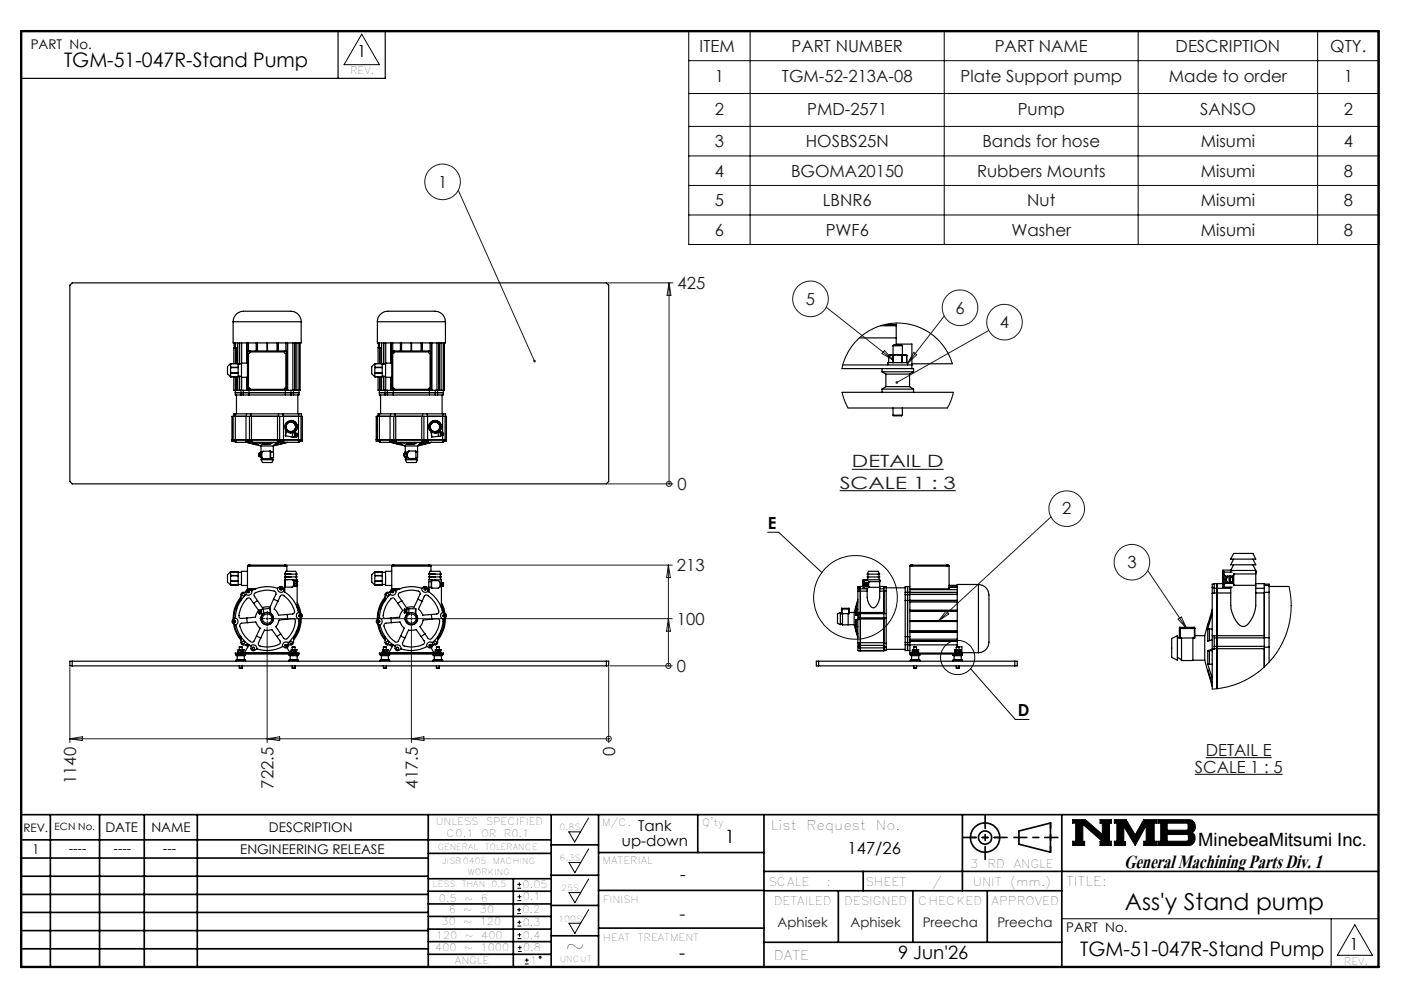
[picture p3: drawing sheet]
<svg xmlns="http://www.w3.org/2000/svg" width="297mm" height="210mm" viewBox="0 0 297 210" stroke-linecap="round" stroke-linejoin="round" font-family="sans-serif">
<g fill="none" stroke="#000" stroke-width=".21">
<path d="M76.5 7.2l3.8 6.5h-7.5zM145.7 6.6h146v45.1h-146zM145.7 19.8h146M145.7 12.8h146M158.7 6.6v45.1M199.7 6.6v45.1M240.8 6.6v45.1M278.7 6.6v45.1M145.7 26.7h146M145.7 33h146M145.7 39.2h146M145.7 45.5h146"/>
<path d="M180.2 99.3h19.4M162.4 112.6h2.3l9.1 8.5M177.6 103.8h24.6M205.3 141.4l9.5 10.7h2.9M120.3 175.9h2.5l-1.2 2.2zM124.5 173l-1.7 2.9M124.5 179.5l-1.7 2.9M226.9 173.3h2.7l3.6 3.2v-2.4h-.5v-.8h2.4v.8h-.4v3.8h.4v.9h-2.4v-.9h.5l-4.1-3.6v3.6h.3v.9h-2.5v-.9h.6v-3.8h-.6zM235.7 173.3h2.5l1.9 3.3 1.8-3.3h2.8v.8h-.5v3.8h.5v.9h-2.8v-.9h.6v-3.3l-2.4 4.2-2.4-4v3.2h.4v.8h-2.4v-.9h.6v-3.8h-.6zM244.9 173.3h6.6a1.47 1.47 0 0 1 1.3 1.2 1.47 1.47 0 0 1-.7 1.6 1.48 1.48 0 0 1 .7 1.6 1.48 1.48 0 0 1-1.4 1.1h-6.5v-.9h.6v-3.8h-.6zM246.9 174.1h4.1l.3 .2v1l-.3 .3h-4.1zM246.9 176.5h4.2l.3 .3v.8l-.4 .3h-4.1z"/>
<path d="M252.8 163.8h18.5M255.1 160.2h13.9M109.4 193.2h.8M109.4 192.4h.8M109.4 187.8h.8M109.4 187h.8M109.5 198.5h.8M109.5 197.7h.8M109.5 195.9h.8M109.5 195h.8M109.5 190.5h.8M109.5 189.6h.8"/>
<path d="M109.8 192v.8M109.9 194.7v.8M109.9 186.6v.8M109.9 189.2v.8M109.9 197.3v.8M110 200v.8M120.4 182.4h2.4l-1.2 2.2zM120.4 188.8h2.4l-1.2 2.1zM120.4 195.3h2.4l-1.2 2.1zM124.5 185.9l-1.7 2.9M124.5 192.4l-1.7 2.9M224.6 194.3h67"/>
<path d="M281.6 194.3v10.2M286.6 195.6l3.7 6.4h-7.4zM109.5 201.2h.8M109.5 200.4h.8M111 203.9h.8M111 203.1h.8M111.4 202.7v.8"/>
<circle cx="181" cy="126.3" r="8.9"/>
<circle cx="202.6" cy="139" r="3.6"/>
<circle cx="114.3" cy="202.5" r=".2"/>
</g>
<g fill="none" stroke="#000" stroke-width=".35">
<path d="M4.5 172.3h287.1M4.5 177.6h112.1M10.7 172.3v32.2M21.1 172.3v32.2M30.5 172.3v32.2M41.7 172.3v32.2M90.6 172.3v32.2M116.6 172.3v32.2M116.6 178.7h10M126.6 172.3v32.2M147.6 172.3v8M161.6 172.3v32.2"/>
<path d="M203.6 172.3v16.1M215.5 175.7l6.7-1.6v6.1l-6.7-1.7zM224.6 172.3v32.2M4.5 185.3h86.1M4.5 181.5h86.1M4.5 189.2h86.1M4.5 193h86.1M4.5 196.8h86.1M90.6 199.1h26M90.6 193.8h26M90.6 188.5h26M90.6 191.2h26"/>
<path d="M90.6 180.5h26M90.6 185.8h26M90.6 196.5h26M108.6 185.8v18.5M116.6 185.1h10M116.6 191.5h10M116.6 197.9h10M126.6 196.3h35M126.6 188.3h35M126.6 180.3h35M161.6 184.3h130M161.6 199.3h63"/>
<path d="M161.6 188.4h63M177.3 188.4v10.9M182.6 184.3v4.1M193.1 188.4v10.9M208.8 188.4v10.9M4.5 200.7h86.1M90.6 201.8h26"/>
<circle cx="208.4" cy="177.1" r="3.1"/>
<circle cx="208.4" cy="177.1" r="1.4"/>
</g>
<path d="M4.5 6.6h287.1" fill="none" stroke="#000" stroke-width=".21" stroke-dasharray="6.3 1.3 1.3 1.3" stroke-dashoffset="1.9"/>
<path d="M71.5 6.6v10M81.5 6.6v10h-77" fill="none" stroke="#000" stroke-width=".25"/>
<path d="M205.3 177.1h6.2M222.2 174v6.2" fill="none" stroke="#000" stroke-width=".35" stroke-dasharray="15.2 1.3 1.3 1.3" stroke-dashoffset="14.1"/>
<path d="M203.8 177.1h9.2M208.4 172.5v9.2M214.5 177.1h9.3" fill="none" stroke="#000" stroke-width=".35" stroke-dasharray="15.2 1.3 1.3 1.3" stroke-dashoffset="12.5"/>
<path d="M4.5 6.6h287.1v197.9h-287.1z" fill="none" stroke="#000" stroke-width=".5"/>
<path d="M226.9 173.3v.8h.6v3.8h-.6v.9h2.5v-.9h-.3v-3.6l4.1 3.6h-.5v.9h2.4v-.9h-.4v-3.8h.4v-.8h-2.4v.8h.5v2.4l-3.6-3.2zM235.7 173.3v.8h.6v3.8h-.6v.9h2.4v-.8h-.4v-3.2l2.4 4 2.4-4.2v3.3h-.6v.9h2.8v-.9h-.5v-3.8h.5v-.8h-2.8l-1.8 3.3-1.9-3.3zM246.9 176.5h4.2l.3 .2v1l-.3 .2h-4.2zM244.9 173.3v.8h.6v3.8h-.6v.9h6.9l.7-.5 .3-.9-.1-.7-.6-.6a1.48 1.48 0 0 0 .7-1.6 1.48 1.48 0 0 0-1.3-1.2zM246.9 174.1h4.1l.3 .2v1.1l-.2 .2h-4.2z" fill-rule="evenodd" fill="#000"/>
<g fill="none" stroke="#191924" stroke-width=".21">
<path d="M96.9 40.2l16.2 36.2M128.6 59.8h13.7M141.5 59.8v42.5M141.5 59.8l.4 2.7h-.8zM174.8 65l14.1 11.1M187.1 74.1l1.8 2-2.3-1.3zM193.3 74.5l.6 .5-1.9 1.9zM199.7 66.8l-7.7 10.1M209.2 69.9l-19.5 11M60.5 119.5h81.7M128.6 102.3h13.7M141.4 119.5v21.3"/>
<path d="M141.4 119.5l.4 2.7h-.8zM141.5 102.3h.1M222.3 109.3l-23.8 22.1M56.3 130.8h.5M56.5 130.6v.5M56.5 132.7v24.3M56.8 130.8h85.4M87 130.6v.5M87 132.4v24.6M141.4 130.8l.4 2.7h-.8zM200.1 129.2l.6 .6-2.2 1.6zM242.8 120.6l8.2 12.3"/>
<path d="M249.2 130.9l.7-.4 1.1 2.4zM14.8 156.2h114M14.8 141.1v15.9M14.8 156.2l2.6-.4v.8zM56.5 156.2l2.7-.4v.8zM87 156.2l2.7-.4v.8zM128.8 156.2h.1M128.8 141.1v15.9M129.1 140.8h13.1M141.4 140.8h.1"/>
<circle cx="93.6" cy="38.5" r="3.8"/>
<circle cx="171.5" cy="63.2" r="3.8"/>
<circle cx="203.1" cy="65.1" r="3.8"/>
<circle cx="212.5" cy="68.1" r="3.8"/>
<circle cx="141.5" cy="102.3" r=".54"/>
<circle cx="225.6" cy="107.6" r="3.8"/>
<circle cx="239.5" cy="118.9" r="3.8"/>
<circle cx="128.8" cy="156.2" r=".55"/>
<circle cx="141.4" cy="140.8" r=".55"/>
</g>
<path d="M56 130.8h-1M56.5 130.3v-1M56.5 131.3v1.1M57 130.8h1.1M86.5 130.8h-.7M87 130.3v-.7M87 131.3v.8M87.5 130.8h.8" fill="none" stroke="#191924" stroke-width=".21" stroke-dasharray="15.2 1.3 1.3 1.3"/>
<path d="M112.9 76.2v.4h.3l-.1-.2 .1 .2a.28 .28 0 0 0 .1-.4 .28 .28 0 0 0-.4 0zM189.5 80.7v.3l.2-.1-.2 .1a.27 .27 0 0 0 .4 .1 .27 .27 0 0 0 0-.4 .27 .27 0 0 0-.4 0z" fill="#191924"/>
<g fill="none" stroke="#000" stroke-width=".25">
<path d="M14.8 60.3l.5-.5h113l.5 .5v41.5l-.5 .5h-113l-.5-.5zM48.8 76.9l-.7 .6v1.5l.7 .7M48.8 79.7h.1M48.8 76.9h.1M48.9 77.7h.1M48.9 77.7l-.1 .5 .1 .6M48.9 79.6v.1M48.9 76.9h.1M48.9 76.9l-.1 .3 .1 .5M48.9 78.8v.1M48.9 78.9l-.1 .3 .1 .4M48.9 77.7h1.5"/>
<path d="M48.9 78.8h1.5M48.9 78.9h1.5M48.9 76.9h1.5M48.9 79.6h1.5M49.3 68a2.57 2.57 0 0 1 3.3-2.2h6.4a8.4 8.4 0 0 1 3.6 .3 2.16 2.16 0 0 1 1.1 1.9M49.3 68v4.5h14.4v-4.5M49.3 68h14.4M49.5 79.7v2.8h.3M49.5 72.5v1M49.7 72.5v1M49.8 73.5h-.3v3.4M49.8 73.5h.3v3.4"/>
<path d="M49.8 73.5v3.4M49.8 79.7v2.8M50.1 79.7v2.8M50.2 72.5v4.4M50.2 79.7v2.8M50.4 77.7h.1M50.4 78.8v.1M50.4 76.9h.1M50.4 79.6l-1.5 .1M50.4 79.6h.7M50.4 77h.7M50.4 76.9v.8"/>
<path d="M50.4 77.7v1.1M50.4 78.9v.7M50.6 72.5v4.5M50.6 79.6v2.9M50.7 72.5v4.5M50.7 79.6v2.9M51.1 72.5v4.3M51.1 79.8v2.7M52.2 72.5v4.3M52.2 79.8v2.7M52.4 74.2v8.3M52.4 76.8h-1.3v3h1.3"/>
<path d="M52.4 74.2h8.3M52.4 74.2v.1M52.4 74.3v.4h.2M52.4 74.3h.5v.1M52.6 72.5v1.7M52.6 74.7v7.3M52.9 74.4l-.1 .2-.2 .1M52.9 74.4h7.3M54.2 72.5v1.7M54.3 72.5v1.7M54.5 72.5v1.7M56.5 72.5v1.7"/>
<path d="M56.6 72.5v1.7M58.6 72.5v1.7M58.7 72.5v1.7M58.8 72.5v1.7M60.2 74.4v.3h.3M60.5 74.7h.1M60.5 72.5v1.7M60.5 74.7v7.3M60.7 74.2l-.5 .1v.1M60.7 74.2v8.3h-.5v-.2M60.8 72.5v10M60.9 72.5v10"/>
<path d="M61.9 72.5v10M62.3 72.5v10M62.4 72.5v10M62.8 72.5v10M63.3 72.5v10M63.5 72.5v10h-1.1M79.4 77.7l-.1 .5 .1 .6M79.4 77.7h.1M79.4 76.9l-.8 .6v1.5l.8 .7M79.4 79.6v.1M79.4 76.9h.1M79.4 76.9l-.1 .3 .1 .5"/>
<path d="M79.4 78.8v.1M79.4 78.9l-.1 .3 .1 .4M79.4 77.7h1.5M79.4 78.8h1.5M79.4 78.9h1.5M79.4 76.9h1.5M79.4 79.6h1.5M79.8 68a2.43 2.43 0 0 1 3.1-2.2h6.6a8.6 8.6 0 0 1 3.6 .3 2.38 2.38 0 0 1 1.1 1.9M79.8 68v4.5h14.4v-4.5M79.8 68h14.4M80 76.9v-3.4h.6v3.4M80 79.7v2.8h.3"/>
<path d="M80 72.5v1M80.2 72.5v1M80.3 72.5v4.4M80.3 79.7v3.8h1.2M80.6 79.7v2.8M80.7 72.5v4.4M80.7 79.7v2.8M80.9 77.7h.1M80.9 78.8v.1M80.9 76.9h.1M80.9 79.6l-1.5 .1M80.9 79.6h.7"/>
<path d="M80.9 77h.7M80.9 76.9v.8M80.9 77.7v1.1M80.9 78.9v.7M81.1 72.5v4.5M81.1 79.6v2.9M81.2 72.5v4.5M81.2 79.6v2.9M81.6 72.5v4.3M81.6 79.8v2.7M82.7 72.5v4.3M82.7 79.8v2.7"/>
<path d="M82.8 72.5v4.3M82.8 79.8v2.7M82.9 74.2v.1M82.9 74.2v8.3M82.9 76.8h-1.3v3h1.3M82.9 74.2h8.3M82.9 74.3h.5v.1M82.9 74.3v.4h.2M83.1 72.5v1.7M83.1 74.7v7.3M83.4 74.4l-.1 .3h-.2M83.4 74.4h7.3"/>
<path d="M84.7 72.5v1.7M84.8 72.5v1.7M84.9 72.5v1.7M87 72.5v1.7M87.1 72.5v1.7M89.1 72.5v1.7M89.3 72.5v1.7M90.7 74.4v.2l.3 .1M91 74.7h.2M91 72.5v1.7M91 74.7v7.3M91.2 74.2l-.5 .1v.1"/>
<path d="M91.2 74.2v8.3h-.5v-.2M91.3 72.5v10M91.4 72.5v10M92.4 72.5v10M92.9 72.5v10M93.3 72.5v10M93.8 72.5v10M94 72.5v10h-1.1M178.1 78h14.8M178.3 77.2h14.6M181.8 71.5h7.8M186.3 68.9h3.3"/>
<path d="M186.6 78.6h6.7M186.6 78v.6M186.6 78.6l.8 .5M187.2 68.6h2.4M187.4 79.1h5M187.4 79.1v2.7M187.8 77.2v-.5h4.2v.5M188 75.2h.1M188 75.2v1.5M188.5 75h1.4M188.5 75l-.5 .2M188.5 75l.4 .2"/>
<path d="M188.9 75.2h.1M188.9 76.7h.1M188.9 73.1h2M188.9 73.1l.2-.2h1.6l.2 .2M188.9 73.1v1.9M188.9 75.2v1.5M189.6 68.3v4.5h3.3v5.2M189.9 75l.9 .2M189.9 75h1.4M189.9 75l-1 .2M190.8 75.2h.1M190.8 75.2v1.5l.1-1.5"/>
<path d="M190.9 73.1v1.9M191.3 75l-.4 .2M191.3 75l.5 .2M191.8 75.2h.1M191.8 76.7h.1M191.8 75.2v1.5M192.4 79.1v2.7M192.9 78h.4v.6M192.9 76.9h8.6M193.3 78.6l-.9 .5M49.1 93h14.9M49.3 88h-.2v5.3h.2"/>
<path d="M49.3 88v5.3M49.3 88h.5M49.3 93.3h.5M49.8 83h13.5M49.8 82.5h.1M49.8 82.5v1h1.2M49.8 87.5h2.3M49.8 88h2.2M49.8 87.5h-.3v.5M49.8 93.3h.1M49.8 87.5v6h2.3M49.8 82.5h.3"/>
<path d="M50 83.5v4M50.1 82.5h.5M50.6 82.5h.1M50.7 82.5h.3M51 82.5h.5M51 83.5h.5M51 82.5v1M51.5 82.5h10.1M51.5 82.5v1M51.5 83.5h1.2M52 88h.8M52 88v5.3h.8"/>
<path d="M52.1 93.5h1.2M52.1 93.3v.2M52.1 87.5h1M52.1 87.5v.5M52.2 82.5h.1M52.6 82h-.2v.5M52.6 82l.2 .1 .1 .2M52.7 83.5h7.7M52.7 82.5v1M52.8 88h.4M52.8 88v5.3M52.8 93.3h.4"/>
<path d="M52.9 82.3v.2h-.5M52.9 82.3h7.3M53.1 87.5h5.8M53.1 87.5v.5M53.2 88h5.5M53.2 93.3l.1 .2M53.2 88v5.3M53.3 93.5h5.4M53.7 93.5l1 .5h-.7M54 93.8h.3M54 94l-1.8-.5 3 .8M54 93.7v.3"/>
<path d="M54.5 93.5l1 .5M54.8 96.4v.1M54.8 96v.2M54.8 96v.4M54.8 96.2h.4M54.8 96.2v.2M54.8 96.5h.1M54.8 95.8v.2M54.8 96.5h.4M54.8 95.8h.4M55.2 96.5v.3h.3M55.2 97.2h2.6l-.3 .6h-2z"/>
<path d="M55.2 94.3h2.6M55.2 94.3v1.3M55.2 95.8v.7M55.2 96.5l.2 .2M55.3 96.8l.2 .4M55.4 96.7l.3 .3h1.6M55.4 95.7v1M55.5 95.6h-.3v.2M55.5 93.8h1.6M55.5 94h1.6M55.5 93.5v.5M57.1 95.4v.1"/>
<path d="M57.1 93.5v.5M57.1 95.5v1.5M57.1 95.5h.2M57.3 95.5l-1.6-.1-.5 .4M57.3 97h-.1M57.3 95.6h.6v1.2h-.6M57.3 95.5v1.5M57.7 96.8l-.2 .4M57.8 94.3v1.3M57.9 93.5l-.8 .5M58.3 93.8h.6M58.7 93.5h1.3"/>
<path d="M58.7 88h.5M58.7 88v5.5M58.7 93.3h.5M58.8 93.5l-.8 .5h.9M58.9 87.5h1M58.9 87.5v.5M58.9 93.5v.5M59.2 88h.8M59.2 93.3h.8M59.2 88v5.3M59.9 87.5h3.3M59.9 87.5v.5"/>
<path d="M60 88h3.1M60 93.3v.2M60 88v5.3M60 93.5h3.1M60.4 82.5v1M60.4 83.5h1.2M60.4 92.2l1.4 .2M60.5 82h.1M60.5 82l-.3 .1v.2M60.5 91.2l-.1 1M60.5 91.2h.1M60.7 93.5l-1.8 .5"/>
<path d="M60.8 82.5h.1M60.8 93.5l-3 .8M61.5 88.9a1.35 1.35 0 0 1 1.3 1 1.35 1.35 0 0 1-.6 1.6v-.1M61.5 88.9a1.33 1.33 0 0 1 1.3 1.1 1.33 1.33 0 0 1-.8 1.5M61.6 82.5h.5M61.6 83.5h.5M61.6 82.5v1M61.9 91.5l-.1 .9M62.1 82.5h.2M62.1 82.5v1M62.2 91.4h.1M62.2 91.4l.2 .2"/>
<path d="M62.3 92.3l-.5 .1M62.3 92.3l.4 .2M62.3 92.2v.1M62.3 92.2h.4M62.3 82.5h.1M62.3 91.8v.4M62.3 91.8l.5 .1M62.4 91.6l-.1 .2M62.4 91.6h.4M62.7 92.2l.1 .1M62.8 92.3l-.1 .2M62.8 91.9v.1"/>
<path d="M62.8 92h.1M62.8 92.1h.1M62.8 92.1v.2M62.8 92.1l-.1 .1M62.8 92h-.1l.1 .1M62.8 91.6v.1M62.8 91.7v.3M62.8 91.7v.2M63 83.5v4M63.1 88h.6M63.1 88v5.5M63.1 93.3h.6"/>
<path d="M63.2 87.5h.5v.5M63.2 87.5v.5M63.3 82.5h.1M63.3 82.5v1h-1.2M63.3 93.3l-.2 .2M63.7 88h.3v5.3h-.3M63.7 88v5.3M79.6 93h14.8M79.8 88h-.2v5.3h.2M79.8 88v5.3M79.8 88h.5M79.8 93.3h.5"/>
<path d="M80.3 83h13.5M80.3 82.5h.1M80.3 87.5h2.3M80.3 88h2.2M80.3 87.5h-.3v.5M80.3 93.3h.1M80.3 87.5v6h2.3M80.3 82.5h.3M80.5 83.5v4M80.6 82.5h.5M81.1 82.5h.1M81.2 82.5h.3"/>
<path d="M81.5 82.5h.5M81.5 83.5h.5M81.5 82.5v1M82 82.5v1M82 82.5h10.1M82 83.5h1.2M82.5 88h.8M82.5 88v5.3h.8M82.6 93.5h1.1M82.6 93.3v.2M82.6 87.5h1M82.6 87.5v.5"/>
<path d="M82.8 82.5h.1M83.1 82l.2 .1 .1 .2M83.1 82h-.2v.5M83.2 83.5h7.6M83.2 82.5v1M83.3 88h.4M83.3 88v5.3M83.3 93.3h.4M83.4 82.3v.2h-.5M83.4 82.3h7.3M83.6 87.5h5.8M83.6 87.5v.5"/>
<path d="M83.7 88h5.5M83.7 93.3v.2M83.7 88v5.3M83.7 93.5h5.5M84.2 93.5l1 .5h-.7M84.5 93.8h.3M84.5 94l-1.8-.5 3 .8M84.5 93.7v.3M85 93.5l1 .5M85.5 96l.1 .2M85.5 96v.4M85.5 96.4l.1 .1"/>
<path d="M85.5 96.4v.1zM85.5 95.8v.2M85.5 95.8h.1M85.5 96.5h.5M85.5 95.8v.7M85.6 96.2h.4M85.6 95.8h.4M85.6 95.8l-.1 .2M85.6 96.2l-.1 .2M85.7 96.5v.3h.6M85.7 97.2h2.6l-.3 .6h-2zM85.7 94.3h2.6"/>
<path d="M85.7 94.3v1.3M85.8 96.8l.2 .4M86 93.8h1.6M86 94h1.6M86 93.5v.5M86 95.8h.1M86 96.5h.1M86 95.8v.7M86.2 95.7l-.2 .1M86.2 95.7v1l.3 .3M86.3 95.6h-.6v.2M86.3 95.6l-.1 .1"/>
<path d="M86.3 95.5v.1M86.5 95.4h1.5v1.5l-1.5 .1-.5-.5M86.5 95.4l-.3 .3M87.6 93.5v.5M88 95.6h.3M88.2 96.8l-.2 .4M88.3 94.3v2.5h-.3M88.4 93.5l-.8 .5M88.8 93.8h.6M89.2 93.5h1.3M89.2 88v5.5M89.2 88h.5"/>
<path d="M89.2 93.3h.5M89.3 93.5l-.8 .5h.9M89.4 87.5h1M89.4 87.5v.5M89.4 93.5v.5M89.7 88h.8M89.7 93.3h.8M89.7 88v5.3M90.4 87.5h3.3M90.4 87.5v.5M90.5 88h3.1M90.5 93.3v.2"/>
<path d="M90.5 88v5.3M90.5 93.5h3.1M90.8 82.5v1M90.8 83.5h1.3M91 82h.2M91 82l-.3 .1v.2M91.2 93.5l-1.8 .5M91.3 91.4v1M91.3 82.5h.1M91.3 91.4h.1M91.3 93.5l-3 .8M91.8 89a1.32 1.32 0 0 0-1.1 1 1.32 1.32 0 0 0 .6 1.4"/>
<path d="M91.9 88.9l.4 .1M92 88.9a1.32 1.32 0 0 1 1.3 1.3 1.32 1.32 0 0 1-1.3 1.4M92 88.9a1.32 1.32 0 0 0-1.3 1.3 1.32 1.32 0 0 0 1.3 1.4M92 88.9a1.32 1.32 0 0 1 1.4 1.3 1.32 1.32 0 0 1-1.4 1.4M92.1 82.5h.5M92.1 83.5h.5M92.1 82.5v1M92.6 82.5h.3M92.6 82.5v1M92.7 91.4v.9M92.7 92.3l-1.4 .1M92.9 82.5h.1"/>
<path d="M92.9 91.3l.2 .1M93.1 91.4v.1M93.1 91.5l.1 .5M93.2 92v.1M93.2 92.1l-.1 .2h-.4M93.5 83.5v4M93.6 91.5v.2M93.6 91.3v.1M93.6 91.5h-.5M93.6 91.3l-.5 .1M93.6 91.9l.1 .1M93.6 91.4v.3"/>
<path d="M93.6 91.7h.1M93.6 91.4h.1M93.6 91.7l-.1 .1 .2-.1M93.6 91.9l-.4 .1M93.6 91.4v.1M93.6 88h.6M93.6 88v3.7M93.6 92.1v1.4M93.6 93.3h.6M93.7 91.7l-.1 .2M93.7 91.7v.3M93.7 91.7h.1"/>
<path d="M93.7 92v.1M93.7 92l-.5 .1M93.7 87.5h.5v.5M93.7 87.5v.5M93.8 82.5h.1M93.8 82.5v1h-1.2M93.8 93.3v.2h-.2M94.2 88h.2v5.3h-.2M94.2 88v5.3M178.1 83h23.6M179.4 86.3h21M186.6 82.3h6.7"/>
<path d="M186.6 82.3v.7M187.4 81.8h5M187.4 81.8l-.8 .5M188.9 87.8h2M188.9 87.8l.2 .1h1.6l.2-.1M188.9 86.3v1.5M190.9 86.3v1.5M192.4 81.8l.9 .5M193.3 82.3v.7M52.4 119.7v4.8h1.7M52.4 119.7h8.3M52.4 119.6v.1"/>
<path d="M52.7 119.5h.2M52.7 119.5l-.3 .1M52.7 119.5v.1M52.9 119.5l-.5 .1M52.9 119.5h7.3M60.2 119.5l.4 .1M60.2 119.5h.2M60.4 119.5l.2 .1M60.4 119.5v.1M60.6 119.6l.1 .1M60.7 119.7v1.1M82.9 119.7v4.8h1.7"/>
<path d="M82.9 119.7h8.3M82.9 119.6v.1M83.2 119.5h.2M83.2 119.5l-.3 .1M83.2 119.5v.1M83.4 119.5l-.5 .1M83.4 119.5h7.3M90.7 119.5l.5 .1M90.7 119.5h.2M90.9 119.5l.3 .1M90.9 119.5v.1M91.2 119.6v.1"/>
<path d="M91.2 119.7v1.1M192.5 119.7h8.3M192.5 119.7v4.8M192.5 119.6v.1M192.8 119.5h.2M192.8 119.5l-.3 .1M192.8 119.5v.1M193 119.5l-.5 .1M193 119.5h7.3M200.3 119.5l.5 .1M200.3 119.5h.2M200.5 119.5l.3 .1"/>
<path d="M200.5 119.5v.1M200.8 119.6v.1M200.8 119.7v4.8h-8.3M260.9 118.2l-.5 1.2h5.2l-.6-1.2M260.9 117h4.1l.6 1.2h-5.2zM260.9 119.4l-.5 1.2M265 119.4l.6 1.2M14.8 139.8h114v1h-114zM15.3 139.8v1M48.8 120.9l-.7 .7v1.5l.7 .6M48.8 123.7h.1M48.8 120.9h.1"/>
<path d="M48.9 121.7v.1M48.9 121.8l-.1 .5 .1 .6M48.9 122.9h.1M48.9 122.9l-.1 .4 .1 .4M48.9 123.7h.1M48.9 120.9v.1M48.9 121l-.1 .3 .1 .4M48.9 122.9h1.5M48.9 121.8h1.5M48.9 121.7h1.5M48.9 120.9h1.5M48.9 123.7h1.5"/>
<path d="M49.3 131a.52 .52 0 0 0 .1 .9M49.4 131.4v.1M49.4 131.9a7.5 7.5 0 0 0 1.6 3.5M49.4 131.9l.5 .2M49.5 131.2v.5M49.6 132l.1 .8 .6 1.4 .3 .5 .3-.2M49.8 131.3v.2M49.8 130.7a.76 .76 0 0 1 .6 .7 .76 .76 0 0 1-.5 .7M49.8 130.7l-.5 .3M49.8 138.1h13.5v.2h-13.5zM49.9 132.1a6.8 6.8 0 0 0 3.1 4.5M49.9 139.6h2"/>
<path d="M49.9 138.5h2M49.9 138.5l.3 .2M49.9 138.3v.2M49.9 139.6v.2M50.1 128.8l-.3-.1-.3 2.2M50.2 139.5h1.5M50.2 138.7h1.5M50.2 139.5l-.3 .1M50.2 138.7v.8M50.3 138.1v-.2h1.2v.2M50.4 121.7v.1M50.4 122.9h.1"/>
<path d="M50.4 120.9v.1M50.4 123.7h.1M50.4 121v.7M50.4 121.8v1.1M50.4 122.9v.8M50.4 123.6h.7M50.4 121h.7M50.4 137.4h.1M50.4 137.4h.3M50.4 137.9h.1M50.4 137.4v.5M50.6 136.9h.6"/>
<path d="M50.6 127l-.8 1.7M50.6 136.9v.5M50.6 127l.2 .2M50.7 137.4h.5M50.7 137.4l-.3 .1M50.7 134.6l.3 .5M50.7 137.4l.2 .1M50.7 127h-.1M50.7 127l.2 .1M50.9 137.5h.1M50.9 137.9h.1M50.9 137.5v.4"/>
<path d="M51 134.6v1.6l.4 .2h1.3l-1 1.7M51 126.6l-.3 .4M51 126.3a7.2 7.2 0 0 0-1.7 4.7M51.2 137.4l-.3 .1M51.2 137.4h.2M51.2 137.4l.2 .1M51.2 136.9v.5M51.4 137.5h.1M51.4 137.9h.1M51.4 137.5v.4M51.4 137.4h.1M51.4 137.4v.1"/>
<path d="M51.7 139.5l.2 .1M51.7 138.7v.8M51.9 136.4l.6 .4M51.9 138.5l-.2 .2M51.9 138.3v.2M51.9 139.6v.2M52 125.3h-.6l-.4 .2v1.5M52 125.2l-.1 .1M52 125.2l.1 .5M52.1 125.7a6.8 6.8 0 0 0-2.3 5M52.2 130.7l.1 1M52.2 136.4l.4 .2"/>
<path d="M52.3 131.7l1.8-.2 .4 .7 .5 .6-.7 1.7M52.3 131.7l-1.2 .1-.3 .3a4.8 4.8 0 0 0 2.6 3.7l.3-.2 .6-1.1M52.4 120.8h-1.3v3h1.3M52.5 124.9l-.2 .1M52.7 124.9l-.4 .3M52.7 125.2l-.4 .1M53 136.6a.77 .77 0 0 1 .9-.2 .77 .77 0 0 1 .4 .8M53 136.6l.1 .5a.49 .49 0 0 0 .2 .5 .49 .49 0 0 0 .6-.1l.4-.3M53 124.5l-.2 .2M53.3 124.9a.77 .77 0 0 1-.3 .8 .77 .77 0 0 1-.9 0M53.3 124.9l-.5-.2a.48 .48 0 0 0-.5 0 .48 .48 0 0 0-.3 .5M53.5 124.5l-.5 .3"/>
<path d="M53.6 136.9l.2 .1M53.7 127.6l1 1.5-.4 .7-.3 .7-1.8 .2M53.7 127.6l-.7-1a.51 .51 0 0 0-.8 0 5 5 0 0 0-1.5 4l.2 .2 1.3-.1M54.3 134.5l.9 .4M54.5 127l-.8 .6M54.8 129.1v.1M54.8 129.1v.3M54.8 129.1h.1M54.8 129.5l.1 .2M54.8 129.5l.1 .1M54.8 129.5h.1M54.8 129.4h.1"/>
<path d="M54.8 129.2v.2M54.8 129.4h.2l-.2 .1M54.9 129.7v.1M54.9 129.6v.1M55.2 129l-.4 .1M55.2 129l.1 .2M55.3 129.2v.4M55.3 129.2h-.5M55.3 129.6l.1 .1M55.3 129.6h-.4M55.4 129.7l-.5 .1M55.4 129.7l.3 .1"/>
<path d="M55.6 129.8h.1M55.7 128.8l.1 .9M57.1 128.6l.1 1M57.1 128.6l-1.7 .3-.2 .1M57.1 129.6a1.33 1.33 0 0 1 .5 2 1.33 1.33 0 0 1-1.9 .2 1.33 1.33 0 0 1-.1-2M57.2 129.6l-.1 .1M57.9 126.7l-.8 1.7-.8-.1-.8 .2-1-1.5M57.9 126.7l.9 .5M57.9 126.7l.5-1-.1-.5a4.9 4.9 0 0 0-4.5 .4v.4l.7 1M58.6 134.6l-1.1-1.5-.8 .2-.7-.1-.8 1.7M58.6 134.6l.6 .9a.51 .51 0 0 1-.3 .8 4.6 4.6 0 0 1-4.2 .1l-.1-.3 .6-1.2M58.7 124.4a6.7 6.7 0 0 0-5.4 .5"/>
<path d="M58.7 124.4a.77 .77 0 0 0 .4 .8 .77 .77 0 0 0 .9-.1M58.7 124.4l.5-.3a.52 .52 0 0 1 .8 .4M59.2 124.5h.5M59.3 124.7l.2 .1M59.4 134l-.8 .6M59.4 125.9l.2-.1a4.9 4.9 0 0 1 2.7 3.7l-.4 .3-3 .3-.4-.9-.5-.4zM59.6 124.5l.1 .1M59.8 136.7a6.9 6.9 0 0 1-5.5 .5M60 124.7l.2 .2M60 124.5v.6M60 124.5h.2M60 125.1a6.6 6.6 0 0 1 3.1 4.4"/>
<path d="M60 124.5l.2 .2M60.2 122.8h.2M60.2 124h.2M60.2 121.3l.3-.5h2l.3 .6h-1.3M60.2 121.3l1.3 .1M60.2 121.9l1.3 .1M60.2 122.5l.7 .1M60.2 122.5v2.7M60.4 136.4h.3M60.4 136.4h-.1M60.4 136.4l.2 .4 .1-.1M60.5 121.4l-.3 .5"/>
<path d="M60.5 122l-.3 .5M60.7 130l.1 .9M60.7 137l.6 1.1M60.7 136.4l-.2 .2M60.8 130.9l-1.8 .2-.3 1-.4 .4 1.1 1.5M60.8 130.9l1.1-.1a.48 .48 0 0 1 .6 .7 5.4 5.4 0 0 1-2 3.7l-.4-.1-.7-1.1M61 135.9a.76 .76 0 0 0-.9 0 .76 .76 0 0 0-.3 .8M61 135.9v.6a.51 .51 0 0 1-.7 .5l-.5-.3M61.1 136.4h-.1M61.1 138.5h2M61.1 139.6h2M61.1 138.3v.2"/>
<path d="M61.1 139.6v.2M61.1 138.5l.3 .2M61.4 139.5h1.5M61.4 138.7h1.5M61.4 139.5l-.3 .1M61.4 138.7v.8M61.5 138.1v-.2h1.3v.2M61.6 137.4h.1M61.6 137.4h.3M61.6 137.9h.1M61.6 137.4v.5M61.8 136.9h.6"/>
<path d="M61.8 136.9v.5M61.8 122.6l.3 .3M61.9 137.4h.5M61.9 137.4l-.3 .1M61.9 137.4l.2 .1M61.9 122.6h-1.5v1.6h1.5M62 122.6h.9v5.9M62.1 137.5h.1M62.1 137.5v.4v-.4M62.1 134.6l-.1 1.6-.3 .2h-.7M62.1 122.9v1M62.1 122.9l.2 .1"/>
<path d="M62.1 123.9l-.3 .3M62.2 124h.1M62.2 122.8h.1M62.2 122.8h.7M62.2 124h.7M62.2 122.8l.2 .2M62.3 123v.7M62.3 123.7l-.2 .2M62.3 123.7h.4M62.3 123h.5M62.3 123.5v.2M62.3 123.4h.4"/>
<path d="M62.3 123v.3M62.4 137.4l-.3 .1M62.4 137.4h.2M62.4 137.4l.2 .1M62.4 123.7l-.2 .3M62.4 136.9v.5M62.5 121.4l.3 .6h-1.3M62.5 122l.3 .6M62.6 137.4h.1M62.6 137.4v.1M62.6 137.9h.1M62.6 137.5v.4"/>
<path d="M62.7 123.4l.1 .2M62.7 133.6l.2 .1M62.7 123l.1 .2M62.7 123.7h.1M62.7 133.5l.2 .1M62.8 123.2v.4M62.8 123.6v.1M62.8 123.6l-.1 .1M62.8 123.2l-.1 .2M62.8 123h.1M62.8 123v.2M62.8 123.7h.1"/>
<path d="M62.8 123v.6M62.8 123v.7M62.9 127.9l.4 1.1M62.9 127.5l.7 2.2M62.9 139.5l.2 .1M62.9 138.7v.8M62.9 133.7l-.8 1.4M62.9 133.6v.1M63.1 138.3v.2M63.1 139.6v.2M63.1 138.5l-.2 .2M63.1 129.5a.75 .75 0 0 0-.4 .8 .75 .75 0 0 0 .6 .6"/>
<path d="M63.1 129.5l.6 .3a.5 .5 0 0 1 0 .9l-.4 .2M63.2 130.1l.1 .3M63.3 130.9a6.8 6.8 0 0 1-2.3 5M63.3 131.4h.2M63.3 131.3l.2 .1M63.3 129v.1M63.3 129l-.3 .1M63.3 129.1l.1 .5M63.3 129.1l-.2 .1M63.5 130v.4M63.5 131.4h.1M63.5 131.4l-.6 2.2"/>
<path d="M63.5 130.8v.6M63.7 130.1v.2M63.7 130.6a7.2 7.2 0 0 1-1.6 4.8M79.4 121.7v.1M79.4 121.8l-.1 .5 .1 .6M79.4 120.9l-.8 .7v1.5l.8 .6M79.4 122.9h.1M79.4 122.9l-.1 .4 .1 .4M79.4 123.7h.1M79.4 120.9v.1M79.4 121l-.1 .3 .1 .4M79.4 122.9h1.5"/>
<path d="M79.4 121.8h1.5M79.4 121.7h1.5M79.4 120.9h1.5M79.4 123.7h1.5M79.8 131a.53 .53 0 0 0 .1 .9l.5 .2M79.8 131.4l.1 .1M79.9 131.9a7 7 0 0 0 1.6 3.5M80 131.2v.5M80.1 132l.5 1.8 .5 .9 .3-.2M80.3 130.7a.77 .77 0 0 1 .5 .7 .77 .77 0 0 1-.4 .7M80.3 130.7l-.5 .3M80.3 138.1h13.5v.2h-13.5z"/>
<path d="M80.3 131.3v.2M80.4 132.1a6.8 6.8 0 0 0 3.1 4.5M80.4 138.5h2M80.4 139.6h2M80.4 138.3v.2M80.4 139.6v.2M80.4 138.5l.3 .2M80.6 128.8l-.3-.1-.1 .5-.2 1.7M80.7 138.7h1.5M80.7 139.5h1.5M80.7 138.7v.8M80.7 139.5l-.3 .1"/>
<path d="M80.8 138.1v-.2h1.3v.2M80.9 121.7v.1M80.9 122.9h.1M80.9 120.9v.1M80.9 123.7h.1M80.9 121v.7M80.9 121.8v1.1M80.9 122.9v.8M80.9 123.6h.7M80.9 121h.7M80.9 137.4h.1M80.9 137.4h.3"/>
<path d="M80.9 137.9h.1M80.9 137.4v.5M81.1 136.9h.6M81.1 136.9v.5M81.1 127l-.7 1.7M81.1 127l.3 .2M81.2 137.4h.5M81.2 137.4l-.3 .1M81.2 127h-.1M81.2 134.6l.3 .5M81.2 137.4l.2 .1M81.2 127l.2 .1"/>
<path d="M81.4 137.5v.4v-.4M81.4 137.5h.1M81.5 134.6v1.3l.1 .3 .3 .2h1.3l-1 1.7M81.5 126.6l-.3 .4M81.5 126.3a7 7 0 0 0-1.7 4.7M81.7 137.4l-.3 .1M81.7 137.4h.2M81.7 137.4l.2 .1M81.7 136.9v.5M81.9 137.4h.1M81.9 137.4v.1M81.9 137.9h.1"/>
<path d="M81.9 137.5v.4M82.2 139.5l.2 .1M82.2 138.7v.8M82.4 138.3v.2M82.4 139.6v.2M82.4 138.5l-.2 .2M82.4 136.4l.6 .4M82.5 125.2l-.1 .1M82.5 125.2l.1 .5M82.5 125.3l-.9 .1-.1 .4v1.2M82.6 125.7a6.7 6.7 0 0 0-2.3 5M82.7 130.7l.1 1"/>
<path d="M82.8 136.4l.2 .2M82.8 131.7l1.8-.2 .5 .9 .4 .4-.7 1.7M82.8 131.7l-1.2 .1a.49 .49 0 0 0-.4 .6 4.8 4.8 0 0 0 2.7 3.4l.4-.3 .5-1M82.9 120.8h-1.3v3h1.3M82.9 124.9l-.1 .1M83.2 124.9l-.4 .3M83.3 125.2l-.5 .1M83.5 136.6a.77 .77 0 0 1 .9-.1 .77 .77 0 0 1 .4 .7M83.5 136.6h.1M83.5 124.5l-.2 .2M83.6 136.6v.5a.5 .5 0 0 0 .7 .4l.5-.3M83.7 124.9a.74 .74 0 0 1-.2 .8 .74 .74 0 0 1-.9 0"/>
<path d="M83.7 124.9l-.4-.2a.51 .51 0 0 0-.8 .5M84 124.5l-.5 .3M84 136.9l.3 .1M84.2 127.6l1 1.5-.5 .7-.2 .7-1.8 .2M84.2 127.6l-.7-1a.51 .51 0 0 0-.8 0 5 5 0 0 0-1.6 4l.4 .2 1.2-.1M84.8 134.5l.9 .4M85 127l-.8 .6M85.5 129.2l.1 .2M85.5 129.5l.1 .1M85.5 128.9l.1 .1M85.5 128.9v.2M85.5 129.1h.1"/>
<path d="M85.5 129.2v.3M85.5 129.2h.1M85.5 128.9h.1M85.5 129.1h.2l-.2 .1M85.5 128.9l.5-.1v.8h-.4M85.6 129.4h.4M85.6 129l-.1 .1M85.6 129h.4M85.6 129.4l-.1 .1M86 129.6l.3 .1M86.3 129.7h.1M86.3 129.7a1.33 1.33 0 0 0-.3 2 1.33 1.33 0 0 0 2 0 1.33 1.33 0 0 0-.2-2l.1 .1"/>
<path d="M86.5 128.7v.9M86.5 128.7l1.4 .1M86.5 128.7l-.5 .2M87.9 128.8v1M88.4 126.7l-.8 1.7-.8-.1-.8 .2-1-1.5M88.4 126.7l.9 .5M88.4 126.7l.5-1.1-.1-.4a4.9 4.9 0 0 0-4.5 .4v.5l.7 .9M89.1 134.6l-1.1-1.5-.8 .2-.8-.1-.7 1.7M89.1 134.6l.6 .9a.48 .48 0 0 1-.3 .8 4.6 4.6 0 0 1-4.2 .1l-.1-.3 .6-1.2M89.2 124.4a6.7 6.7 0 0 0-5.5 .5M89.2 124.4a.77 .77 0 0 0 .4 .8 .77 .77 0 0 0 .9-.1M89.2 124.4l.5-.3a.49 .49 0 0 1 .5 0 .49 .49 0 0 1 .3 .4"/>
<path d="M89.3 127.2l-.8 1.6 .6 .6 .3 .7 1.8-.1M89.3 127.2l.4-1.1a.51 .51 0 0 1 .9-.1 5.3 5.3 0 0 1 2.2 3.5l-.4 .3-1.2 .2M89.7 124.5h.5M89.7 124.7l.3 .1M89.9 134l-.8 .6M90.1 124.5l.1 .1M90.3 136.7a6.9 6.9 0 0 1-5.5 .5M90.5 124.7l.2 .2M90.5 124.5v.6M90.5 124.5h.2M90.5 124.5l.2 .2M90.5 125.1a6.7 6.7 0 0 1 3.1 4.4"/>
<path d="M90.7 121.3l.3-.5h2l.3 .6h-1.3M90.7 121.3l1.3 .1M90.7 121.9l1.3 .1M90.7 122.5l2.7 .1v.7M90.7 122.5v.5M90.7 124.2v1M90.8 136.4h.4l-.2 .2M90.8 136.4h.1M90.8 136.4l.3 .4 .1-.1M91 121.4l-.3 .5M91 122l-.3 .5M91.2 137l.6 1.1"/>
<path d="M91.2 122.9l1.5-.1 .5 .5M91.2 123h-.5v1.2h.5M91.2 130l.1 .9M91.2 124.3h.1M91.2 122.9h.1M91.2 122.9v1.4M91.3 124.3v.1M91.3 122.9v1.4M91.3 122.8v.1M91.3 130.9l-1.8 .2-.2 .8-.5 .6 1.1 1.5M91.3 130.9l1.2-.1a.51 .51 0 0 1 .5 .7 5.2 5.2 0 0 1-2 3.7l-.4-.2-.7-1M91.5 135.9a.76 .76 0 0 0-.9 0 .76 .76 0 0 0-.3 .8"/>
<path d="M91.5 135.9v.6a.53 .53 0 0 1-.7 .5l-.5-.3M91.6 139.6h2M91.6 138.5h2M91.6 138.3v.2M91.6 139.6v.2M91.6 138.5l.3 .2M91.6 136.4h-.1M91.9 138.7h1.5M91.9 139.5h1.5M91.9 139.5l-.3 .1M91.9 138.7v.8M92 138.1v-.2h1.2v.2"/>
<path d="M92.1 137.4h.1M92.1 137.4h.3M92.1 137.9h.1M92.1 137.4v.5M92.3 136.9h.6M92.3 136.9v.5M92.4 137.4h.5M92.4 137.4l-.3 .1M92.4 137.4l.2 .1M92.6 134.6l-.1 1.6-.3 .2h-.7M92.6 137.5h.1M92.6 137.9h.1"/>
<path d="M92.6 137.5v.4M92.9 137.4l-.3 .1M92.9 137.4h.2M92.9 137.4l.2 .1M92.9 136.9v.5M93 121.4l.3 .6h-1.3M93 122l.3 .6M93.1 124.1l-.4 .3-1.5-.1M93.1 123.1v1M93.1 137.5h.1M93.1 137.9h.1M93.1 137.5v.4"/>
<path d="M93.1 137.4h.1M93.1 137.4v.1M93.2 133.6l.2 .1M93.2 123.3h.4l.1 .1M93.2 123.3v.7M93.2 123.6h.5M93.2 124l-.1 .1M93.2 133.5l.3 .1M93.4 127.9l.4 1.1M93.4 127.5l.5 1.2 .2 1M93.4 139.5l.2 .1M93.4 124v4.5"/>
<path d="M93.4 138.7v.8M93.4 133.7l-.8 1.4M93.5 133.6l-.1 .1M93.6 129.5a.76 .76 0 0 0-.4 .8 .76 .76 0 0 0 .6 .6M93.6 129.5l.6 .3a.5 .5 0 0 1 0 .9l-.4 .2M93.6 138.3v.2M93.6 139.6v.2M93.6 138.5l-.2 .2M93.7 123.3h.1M93.7 124h.1M93.7 123.6v.2M93.7 123.4v.4"/>
<path d="M93.7 123.3v.1M93.7 123.8v.2M93.7 123.4v.2M93.7 123.8l-.1 .2h-.4M93.7 130.1l.1 .3M93.7 131.3l.3 .1M93.7 131.4h.3M93.8 130.9a6.8 6.8 0 0 1-2.3 5M93.8 129v.1M93.8 129.1l.1 .5M93.8 129l-.2 .1M93.8 129.1l-.2 .1"/>
<path d="M94 131.4l-.5 2.2M94 130v.4M94 131.4h.1M94 130.8v.6M94.2 130.1v.2M94.2 130.6a7 7 0 0 1-1.6 4.8M128.3 139.8v1M172.7 139.8h42.5v1h-42.5zM173.2 139.8v1M177.2 129.8l.6-.3v2.6l-.6-.3zM177.8 131.8l.4 .2M178 129.6h.1"/>
<path d="M178 129.7h.1M178 128.6v1.1M178 128.8h.1M178 128.7h1.6v1.1M178 129.8h.1M178 129.7l-.2 .1M178 128.6h1.6M178 128.6v1.2M178.1 128.8h1.5M178.1 129.8h1.5M178.2 129.7v2.4M179.4 129.7v2.4l-1.2-.1"/>
<path d="M179.4 132.1h1.3M179.6 128.6v1.2M179.6 128.6v.1M179.6 129.5h1.1M180.7 129.5v2.6M180.7 132.1l.3 1.2M181 128.3h.1M181 133.3v-.2l.5 1.5M181 128.8v1.3l.5-.1M181 131.1v1.4M181 128.3l-.3 1.2M181 133.3h.1"/>
<path d="M181 131.1h.5M181 132.5l.5 1.5M181 133.3l.5 1.6M181 132.5h.5M181 128.8h.5M181.2 128.8v1.3M181.2 131.1v1.4M181.5 136.7v.9h6v-.8M181.5 130.9v5M181.5 129.5v1.4M181.5 125.1v4.4M181.5 135.9v.8"/>
<path d="M181.5 126.7l-.5 1.6M181.5 124.4v.7M181.5 129.5h5.5M181.5 135.9h5.5M181.5 130.9l-.5 .2M181.5 136.7h.2M181.5 127.2l-.5 1.6M181.5 124.4h.2M181.7 137.6h5.3M181.7 129.8v.9M181.7 130.9h-.2M181.7 125l-.2 .1"/>
<path d="M181.7 136.5v.5h5.3M181.7 124.1h-.2v.3M181.7 124.5h1.7M181.7 129.8h5.3M181.7 130.7h5.3M181.7 130.9h5.3M181.7 125h1.7M181.7 136.5h5.3M181.7 124.5v.5M181.7 129.5v.3M181.7 130.7v.2M181.7 135.9v.6"/>
<path d="M182 124v13.6M182.6 123.9v.1h-.9v.5M182.6 122.9h.1M182.6 122.9v1M182.6 123.3v.2M182.6 123.9h.1M182.7 122.8v1.6M182.7 123.1l.2 .2M182.8 123.6h.1M182.8 123.6l.1 .1M182.9 123.6l.1 .2M182.9 124h.2"/>
<path d="M182.9 123.3h.2M182.9 123.5l-.1 .1M182.9 123.7l.2 .3M182.9 124l-.2 .1M182.9 123.3v.2M182.9 123.7v.3M183 123.4v.4M183 123.8l.3 .2M183 123.4l-.1 .2M183 123.8l.1 .2M183.1 123.3l-.2 .2M183.1 123.3l-.1 .1"/>
<path d="M183.1 123.3h.2M183.1 124h.2M183.3 123.3l-.3 .1M183.3 123.3h.1M183.3 124h.1M183.3 123.3v.7M183.3 123.3l.3 .1M183.3 123.3h.2M183.3 124h.2M183.4 122.6h2.7M183.4 122.6h-.8v.3M183.4 122.6v.2"/>
<path d="M183.5 124h.1M183.5 123.3h.1M183.5 123.3l.1 .1M183.6 122.8h-1v1.6h1M183.6 123.4v.4M183.6 123.8l-.3 .2M183.6 123.8l-.1 .2M183.6 124l.2 .1M183.6 123.3v.1M183.6 123.8v.2M183.7 123h.1M183.7 124.2h.1"/>
<path d="M183.7 124.2h2.4M183.7 123h2.4M183.7 121.4l-.3 .6h2.7l-.3-.6M183.7 120.8h2.1l.3 .6h-2.7zM183.7 122l-.3 .6M183.7 123l.1 .1M183.8 124.1l-.1 .1M183.8 123.1l-.2 .2M183.8 123.1v1M185.8 122l.3 .6M186.1 122.8h.1M186.1 122.6v3.7a2.41 2.41 0 0 1-1.4 2.2 2.25 2.25 0 0 1-1.3-2.2v-1.9"/>
<path d="M186.1 124h.9v.5M186.1 124.5h.9M186.1 125h.9M187 130.9v5M187 125v4.5M187 137v.6M187 124.1h.5v.1M187 129.8v.9M187 136.5v.5M187 129.7h.5M187 136.8h.5M187 124.2h.5"/>
<path d="M187 130.7h.5M187 136.1h.5M187 124.9h.5M187 124.5v.5M187 129.5v.3M187 130.7v.2M187 135.9v.6M187.5 129.7v1M187.5 130.7v5.4M187.5 124.9v4.8M187.5 136.1v.7M187.5 124.2v.7"/>
<path d="M187.5 124.3h4M187.5 137.3h4M191.5 127v7.6M191.5 125.3v.5M191.5 135.9v.5M191.5 136.4v1.2h1M191.5 136.4h11M191.5 125.3h11M191.5 134.6h1M191.5 125.8h1M191.5 135.9h1M191.5 125.8v1.2"/>
<path d="M191.5 134.6v1.3M192 124.1v13.5M192.5 133.7v.9M192.5 131.4v2.2M192.5 135.9v2.4h11M192.5 124.5v1.3M192.5 124.1h-1v1.2M192.5 131.4h.1M192.5 129v.1M192.5 133.6v.1M192.5 125.8v1.2M192.5 129.1h10"/>
<path d="M192.5 138.1h11M192.5 131.4h10M192.5 127v.2M192.5 129.1v.1M192.5 131.3v.1M192.5 134.6v1.3M192.5 131.3h10M192.5 129h10M192.5 133.4h10M192.5 133.6h10M192.5 133.7h10M192.5 135.2h10"/>
<path d="M192.5 127h10M192.5 125.7h10M192.5 135.5h10M192.5 135.6h10M192.5 125.3h10M192.5 124.7h10M192.6 138.5h2M192.6 139.6h2M192.6 138.5l.2 .2M192.6 138.3v.2M192.6 139.6v.2M192.8 138.7h1.5"/>
<path d="M192.8 139.5h1.5M192.8 139.5l-.2 .1M192.8 138.7v.8M193 137.5h.1M193 137.5v.4M193.1 137.4h.5M193.1 137.4l-.1 .1M193.1 137.4l.2 .1M193.3 137.5h.1M193.3 137.9h.1M193.3 136.9h.6M193.3 136.9v1"/>
<path d="M193.6 137.4l.3 .1M193.6 137.4h.4M193.6 137.4l-.3 .1M193.9 137.5h.1M193.9 137.9h.1M193.9 136.9v1M194 137.4l-.1 .1M194 137.4l.2 .1M194.2 137.5h.1M194.2 137.9h.1M194.2 137.5v.6M194.2 137.9h-1.2v.2"/>
<path d="M194.3 139.5l.3 .1M194.3 138.7v.8M194.6 138.5l-.3 .2M194.6 138.3v.2M194.6 139.6v.2M200.8 123.8h1.7M200.8 124.2h1.7M201.6 138.5h2M201.6 139.6h2M201.6 138.3v.2M201.6 139.6v.2M201.6 138.5l.2 .2"/>
<path d="M201.8 138.7h1.5M201.8 139.5h1.5M201.8 139.5l-.2 .1M201.8 138.7v.8M202 137.5h.1M202 137.5v.4M202.1 137.4h.5M202.1 137.4l-.1 .1M202.1 137.4l.2 .1M202.3 137.5h.1M202.3 137.9h.1M202.3 136.9h.6"/>
<path d="M202.3 136.9v1M202.5 129.3h-10v2M202.5 127.3h-10v1.7M202.5 127h-11M202.6 137.4l.2 .1M202.6 137.4h.4M202.6 137.4l-.3 .1M202.8 137.5h.1M202.8 137.9h.1M202.9 136.9l-.1 1M203 137.4l-.2 .1M203 137.4l.2 .1"/>
<path d="M203.2 137.5h.1M203.2 137.9h.1M203.2 137.5v.6M203.2 137.9h-1.2v.2M203.3 139.5l.3 .1M203.3 138.7v.8M203.5 138.3l.1 .2M203.5 138h3.5M203.6 139.6v.2M203.6 138.5l-.3 .2M207 123.6a2.69 2.69 0 0 1 2.2 3.4v6.1a9.6 9.6 0 0 1-.3 3.8 2.3 2.3 0 0 1-1.9 1.1M207 123.6h-4.5v13.2h1v1.5"/>
<path d="M207 123.6v14.4M214.7 139.8v1M247.9 135l1.2-.6v5.2l-1.2-.6zM249.1 139l.8 .4v.3M249.5 134.8h.1M249.6 134.6l-.1 .1M249.6 132.9h.1M249.6 134.8l-.5 .2M249.6 132.7l-.1 2.1M249.6 132.7h3M249.6 132.7v.1M249.7 134.9l-.1-2.1h3.2l-.1 2.1"/>
<path d="M249.7 132.9h3M249.7 134.9h3M249.7 132.9v2M249.9 134.9v4.8M252.3 134.9v4.8h-2.4M252.3 139.6h2.5M252.6 132.7l.1 .1M252.6 132.7v.1M252.7 132.9h.1M252.7 132.9v2M252.8 134.4h2M254.8 134.4v5.2"/>
<path d="M254.8 139.6l.7 2.4M255.5 133v2.6l.9-.3M255.5 137.6v2.9M255.5 132l-.7 2.4M255.5 132h.1M255.5 137.6h.9M255.5 133h.9M255.8 133v2.5M255.8 137.6v2.9M256.4 137.3v8.4M256.4 134.4v2.9M256.4 125.5v8.9"/>
<path d="M256.4 128.9l-.9 3.3v-.2M256.4 124.2v1.3M256.4 124.2h.5M256.4 134.4h11M256.4 137.3l-.9 .3M256.4 129.7l-.9 3.3M256.9 134.9v1.8M256.9 137.2l-.5 .1M256.9 125.4l-.5 .1M256.9 123.5h-.5v.7M256.9 136.7h10.5M256.9 124.4h3.5"/>
<path d="M256.9 134.9h10.5M256.9 137.2h10.5M256.9 125.4h3.5M256.9 124.4v1M256.9 134.4v.5M256.9 136.7v.5M257.5 123.4v22.3M258.6 121.2l.1 .1M258.6 123.1l.1 .3M258.6 121.2v1.9M258.7 123.4h-1.8v1M258.7 122v.3"/>
<path d="M258.7 123.1h-.1M258.9 121l.1 .6M259 123.6l-.1 .6M259 121.6l.3 .3M259 121.6v2M259.2 122.6h.1M259.2 122.6l.1 .2M259.3 122.6l.2 .3M259.3 123.3h.4M259.3 122.4l-.1 .2M259.3 121.9h.9M259.3 122.8l.3 .5"/>
<path d="M259.3 123.3l-.3 .3M259.3 121.9v.5M259.3 122.8v.5M259.5 122.2l-.1 .3 .1 .4M259.5 122.9l.5 .4M259.5 122.2l-.2 .4M259.5 122.9l.2 .4M259.6 121.9l-.3 .5M259.7 121.9l-.2 .3M259.7 123.3h.3M260 121.9l-.5 .3M260 121.9h.1"/>
<path d="M260 123.3h.1M260 123.3h.2M260 121.9v1.4M260.2 121.9l.5 .3M260.2 121.9h.1M260.2 121.9h.3M260.2 123.3h.1M260.2 123.3h.3M260.2 121.9v1.4M260.4 120.6h5.2M260.4 120.6v.4M260.4 120.6h-1.7l-.1 .6"/>
<path d="M260.5 123.3h.2M260.5 121.9h.2M260.5 121.9l.2 .3M260.7 121h-2v3.2h2M260.7 122.2v.7M260.7 122.9l-.5 .4M260.7 122.9l-.2 .4M260.7 122.2l.2 .4-.2 .3M260.7 123.3l.3 .3M260.7 121.9v.3M260.7 122.9v.4M260.9 121.4h.1"/>
<path d="M260.9 123.8h.1M260.9 123.8h4.7M261 121.5v2.2M261 121.6l-.3 .3M265.6 121v2.8M265.6 121h.1M265.6 120.6v.8h-4.7M265.6 123.8v4.2a5.4 5.4 0 0 1-2.3 4.5 1.63 1.63 0 0 1-1.8-1.1 6.8 6.8 0 0 1-1.1-3.4v-3.8M265.6 123.4h1.8v1M265.6 124.4h1.8M265.6 125.4h1.8M267.4 137.2v3.8z"/>
<path d="M267.4 125.4v9M267.4 123.5h1.1v.3M267.4 134.9v1.8M267.4 123.8h1.1M267.4 125.3h1.1M267.4 134.9h1.1M267.4 136.9h1.1M267.4 124.4v1M267.4 134.4v.5M267.4 136.7v.5M268.5 134.9v2M268.5 136.9v3.1"/>
<path d="M268.5 125.3v9.6M268.5 123.8v1.5M268.5 124h4.2M50.6 141.3h.6M50.6 140.8v.5M51.2 140.8v.5M61.8 141.3h.6M61.8 140.8v.5M62.4 140.8v.5M81.1 141.3h.6M81.1 140.8v.5M81.7 140.8v.5"/>
<path d="M92.3 141.3h.6M92.3 140.8v.5M92.9 140.8v.5M193.3 141.3h.6M193.3 140.8v.5M193.9 140.8v.5M202.3 141.3h.6M202.3 140.8v.5M202.9 140.8v.5M255.5 142v-.4l.9 3M255.5 142h.1M255.5 140.5l.9 3"/>
<path d="M255.5 140.5h.9M255.5 142l.9 3.2"/>
<circle cx="61.5" cy="90.2" r="1.32"/>
<circle cx="61.5" cy="90.3" r="1.01"/>
<circle cx="92" cy="90.3" r="1.03"/>
<circle cx="49.6" cy="131.4" r=".26"/>
<circle cx="51.5" cy="135.9" r=".28"/>
<circle cx="51.5" cy="125.8" r=".28"/>
<circle cx="52.5" cy="125.1" r=".25"/>
<circle cx="53.6" cy="137.1" r=".25"/>
<circle cx="56.5" cy="130.8" r=".99"/>
<circle cx="56.5" cy="130.8" r="1.3"/>
<circle cx="59.5" cy="124.5" r=".25"/>
<circle cx="60.5" cy="136.5" r=".25"/>
<circle cx="61.6" cy="135.9" r=".27"/>
<circle cx="63.5" cy="130.2" r=".25"/>
<circle cx="80.1" cy="131.4" r=".25"/>
<circle cx="82" cy="125.8" r=".27"/>
<circle cx="82" cy="135.9" r=".27"/>
<circle cx="83" cy="125.1" r=".26"/>
<circle cx="84.1" cy="137.1" r=".25"/>
<circle cx="87" cy="130.8" r=".99"/>
<circle cx="87" cy="130.8" r="1.3"/>
<circle cx="90" cy="124.5" r=".25"/>
<circle cx="91" cy="136.5" r=".25"/>
<circle cx="92.1" cy="135.9" r=".28"/>
<circle cx="93.9" cy="130.2" r=".25"/>
</g>
<path d="M201.5 76.9l-.8-1.9-.8-1.4-1.1-1.4-1.8-1.6-2.3-1.3-1.6-.6-1.7-.3-2.1-.1-2.4 .4-1.7 .5-1.8 1-1.4 1.1-1.4 1.4-1.1 1.5-.9 1.9-.5 1.9M178.1 83l.5 1.7 .8 1.6M201.7 83l-.5 1.6-.8 1.7M272.7 124l.4 3.1v1.9l-.3 2.4-1 3.5-1.1 2.1-1.1 1.7-1.4 1.6-1.4 1.4-2.8 1.9-1.9 .9-1.9 .6-2.2 .5-1.6 .1" fill="none" stroke="#000" stroke-width=".21"/>
<text font-size="6.2" x="237.8" y="183.6">General Machining Parts Div. 1</text>
<g font-size="4.9">
<text x="238" y="192.4">Ass'y Stand pump</text>
<text x="119.6" y="201.8">~</text>
</g>
<g font-size="4.2">
<text x="13.5" y="14.3">TGM-51-047R-Stand Pump</text>
<text x="228.5" y="202.1">TGM-51-047R-Stand Pump</text>
</g>
<g font-size="3.9">
<text x="153.3" y="178.4">1</text>
<text x="253.5" y="178.9">MinebeaMitsumi Inc.</text>
<text x="143.7" y="202.9">-</text>
<text x="190" y="202.9">9 Jun'26</text>
</g>
<text font-size="3.9" fill="#191924" x="143.7" y="194.6">-</text>
<g font-size="3.6" fill="#191924">
<text x="180.2" y="98.9">DETAIL D</text>
<text x="177.6" y="103.4">SCALE 1 : 3</text>
</g>
<g font-size="3.5" fill="#191924">
<text x="148" y="11">ITEM</text>
<text x="167.5" y="11">PART NUMBER</text>
<text x="210.4" y="11">PART NAME</text>
<text x="248.7" y="11">DESCRIPTION</text>
<text x="281.4" y="11">QTY.</text>
<text x="151.2" y="17.3">1</text>
<text x="165.4" y="17.3">TGM-52-213A-08</text>
<text x="203.2" y="17.3">Plate Support pump</text>
<text x="247.3" y="17.3">Made to order</text>
<text x="284.3" y="17.3">1</text>
<text x="151.2" y="24.2">2</text>
<text x="170.8" y="24.2">PMD-2571</text>
<text x="215.3" y="24.2">Pump</text>
<text x="253.9" y="24.2">SANSO</text>
<text x="284.3" y="24.2">2</text>
<text x="151.2" y="31.2">3</text>
<text x="170.5" y="31.2">HOSBS25N</text>
<text x="207.8" y="31.2">Bands for hose</text>
<text x="254" y="31.2">Misumi</text>
<text x="284.3" y="31.2">4</text>
<text x="92.7" y="39.7">1</text>
<text x="151.2" y="37.4">4</text>
<text x="167.3" y="37.4">BGOMA20150</text>
<text x="206.7" y="37.4">Rubbers Mounts</text>
<text x="254" y="37.4">Misumi</text>
<text x="284.3" y="37.4">8</text>
<text x="151.2" y="43.6">5</text>
<text x="174.1" y="43.6">LBNR6</text>
<text x="217.3" y="43.6">Nut</text>
<text x="254" y="43.6">Misumi</text>
<text x="284.3" y="43.6">8</text>
<text x="151.2" y="49.9">6</text>
<text x="174.7" y="49.9">PWF6</text>
<text x="213.9" y="49.9">Washer</text>
<text x="254" y="49.9">Misumi</text>
<text x="284.3" y="49.9">8</text>
<text x="143.3" y="61.2">425</text>
<text x="170.5" y="64.4">5</text>
<text x="202.1" y="66.3">6</text>
<text x="211.5" y="69.4">4</text>
<text x="143.3" y="103.7">0</text>
<text x="224.7" y="108.8">2</text>
<text x="143.2" y="120.8">213</text>
<text x="238.5" y="120.1">3</text>
<text x="143.2" y="132.1">100</text>
<text x="143.2" y="142.1">0</text>
<text x="130.1" y="160" transform="rotate(-90 130.1 160)">0</text>
<text x="255.1" y="159.8">DETAIL E</text>
<text x="16.1" y="165.8" transform="rotate(-90 16.1 165.8)">1140</text>
<text x="57.9" y="166.8" transform="rotate(-90 57.9 166.8)">722.5</text>
<text x="88.4" y="166.8" transform="rotate(-90 88.4 166.8)">417.5</text>
<text x="252.8" y="163.4">SCALE 1 : 5</text>
</g>
<g font-size="3.5">
<text x="75.6" y="12.1">1</text>
<text x="162.4" y="111.8">E</text>
<text x="215.3" y="151.4">D</text>
<text x="179.3" y="180.5">147/26</text>
<text x="143.9" y="186.1">-</text>
<text x="285.5" y="200.9">1</text>
</g>
<g font-size="3.2">
<text x="131.6" y="178.9">up-down</text>
<text x="135" y="175.7">Tank</text>
</g>
<g font-size="2.8">
<text x="6.5" y="10.4">PART No.</text>
<text x="22.3" y="175.9">DATE</text>
<text x="32" y="175.9">NAME</text>
<text x="56.9" y="175.9">DESCRIPTION</text>
<text x="163.1" y="175.4">List</text>
<text x="170.6" y="175.4">Request</text>
<text x="185.3" y="175.4">No.</text>
<text x="6.8" y="180.6">1</text>
<text x="14.5" y="180.3">----</text>
<text x="24" y="180.3">----</text>
<text x="34.5" y="180.3">---</text>
<text x="50.8" y="180.7">ENGINEERING RELEASE</text>
<text x="225.5" y="187.3">TITLE:</text>
<text x="225.6" y="197.2">PART No.</text>
<text x="163.7" y="203">DATE</text>
</g>
<g font-size="2.8" fill="#191924">
<text x="164.5" y="196.1">Aphisek</text>
<text x="179.9" y="196.1">Aphisek</text>
<text x="195.2" y="196.1">Preecha</text>
<text x="211" y="196.1">Preecha</text>
</g>
<g font-size="2.5">
<text x="4.9" y="175.9">REV.</text>
<text x="205.2" y="183.6">3</text>
<text x="208.9" y="183.6">RD</text>
<text x="214.4" y="183.6">ANGLE</text>
<text x="162.5" y="187.3">SCALE</text>
<text x="163.7" y="191.5">DETAILED</text>
<text x="174.9" y="187.3">:</text>
<text x="178.6" y="191.5">DESIGNED</text>
<text x="183.1" y="187.3">SHEET</text>
<text x="194.2" y="191.5">CHECKED</text>
<text x="197.2" y="187.3">/</text>
<text x="205.8" y="187.3">UNIT</text>
<text x="209.8" y="191.5">APPROVED</text>
<text x="213.7" y="187.3">(mm.)</text>
</g>
<g font-size="2.1">
<text x="74.1" y="15.7">REV.</text>
<text x="11.6" y="175.6">ECN No.</text>
<text x="92.2" y="174.5">UNLESS</text>
<text x="94.5" y="177.1">C0.1</text>
<text x="101.8" y="177.1">OR</text>
<text x="102.8" y="174.5">SPECIFIED</text>
<text x="106.6" y="177.1">R0.1</text>
<text x="127.3" y="174.7">M/C.</text>
<text x="148.6" y="174.8">Q'ty</text>
<text x="127.5" y="182.8">MATERIAL</text>
<text x="92.8" y="190.8">0.5</text>
<text x="98.2" y="190.8">~</text>
<text x="101.7" y="190.8">6</text>
<text x="110.6" y="187.8">0.05</text>
<text x="110.6" y="190.4">0.1</text>
<text x="127.6" y="190.9">FINISH</text>
<text x="93.4" y="195.7">30</text>
<text x="94.9" y="193">6</text>
<text x="98" y="195.7">~</text>
<text x="98" y="193">~</text>
<text x="101.5" y="195.7">120</text>
<text x="101.5" y="193">30</text>
<text x="110.5" y="193.2">0.2</text>
<text x="110.6" y="195.9">0.3</text>
<text x="92.1" y="201.1">400</text>
<text x="92.2" y="198.6">120</text>
<text x="96.2" y="203.9">ANGLE</text>
<text x="98.2" y="201.1">~</text>
<text x="98.3" y="198.6">~</text>
<text x="101.7" y="201.1">1000</text>
<text x="101.8" y="198.6">400</text>
<text x="110.6" y="198.5">0.4</text>
<text x="110.7" y="201.2">0.8</text>
<text x="112.1" y="203.9">1</text>
<text x="127.6" y="199">HEAT</text>
<text x="134.9" y="199">TREATMENT</text>
<text x="284.3" y="204.1">REV.</text>
</g>
<g font-size="1.8">
<text x="92.6" y="179.7">GENERAL</text>
<text x="102.5" y="179.7">TOLERANCE</text>
<text x="118.4" y="175.6">0.8S</text>
<text x="93.5" y="182.6">JISB0405</text>
<text x="99" y="185">WORKING</text>
<text x="104.3" y="182.6">MACHING</text>
<text x="118.4" y="182.1">6.3S</text>
<text x="91.6" y="187.6">LESS</text>
<text x="97.7" y="187.6">THAN</text>
<text x="104" y="187.6">0.5</text>
<text x="118.7" y="188.4">25S</text>
<text x="118.1" y="194.9">100S</text>
<text x="118.4" y="203.4">UNCUT</text>
</g>
</svg>
